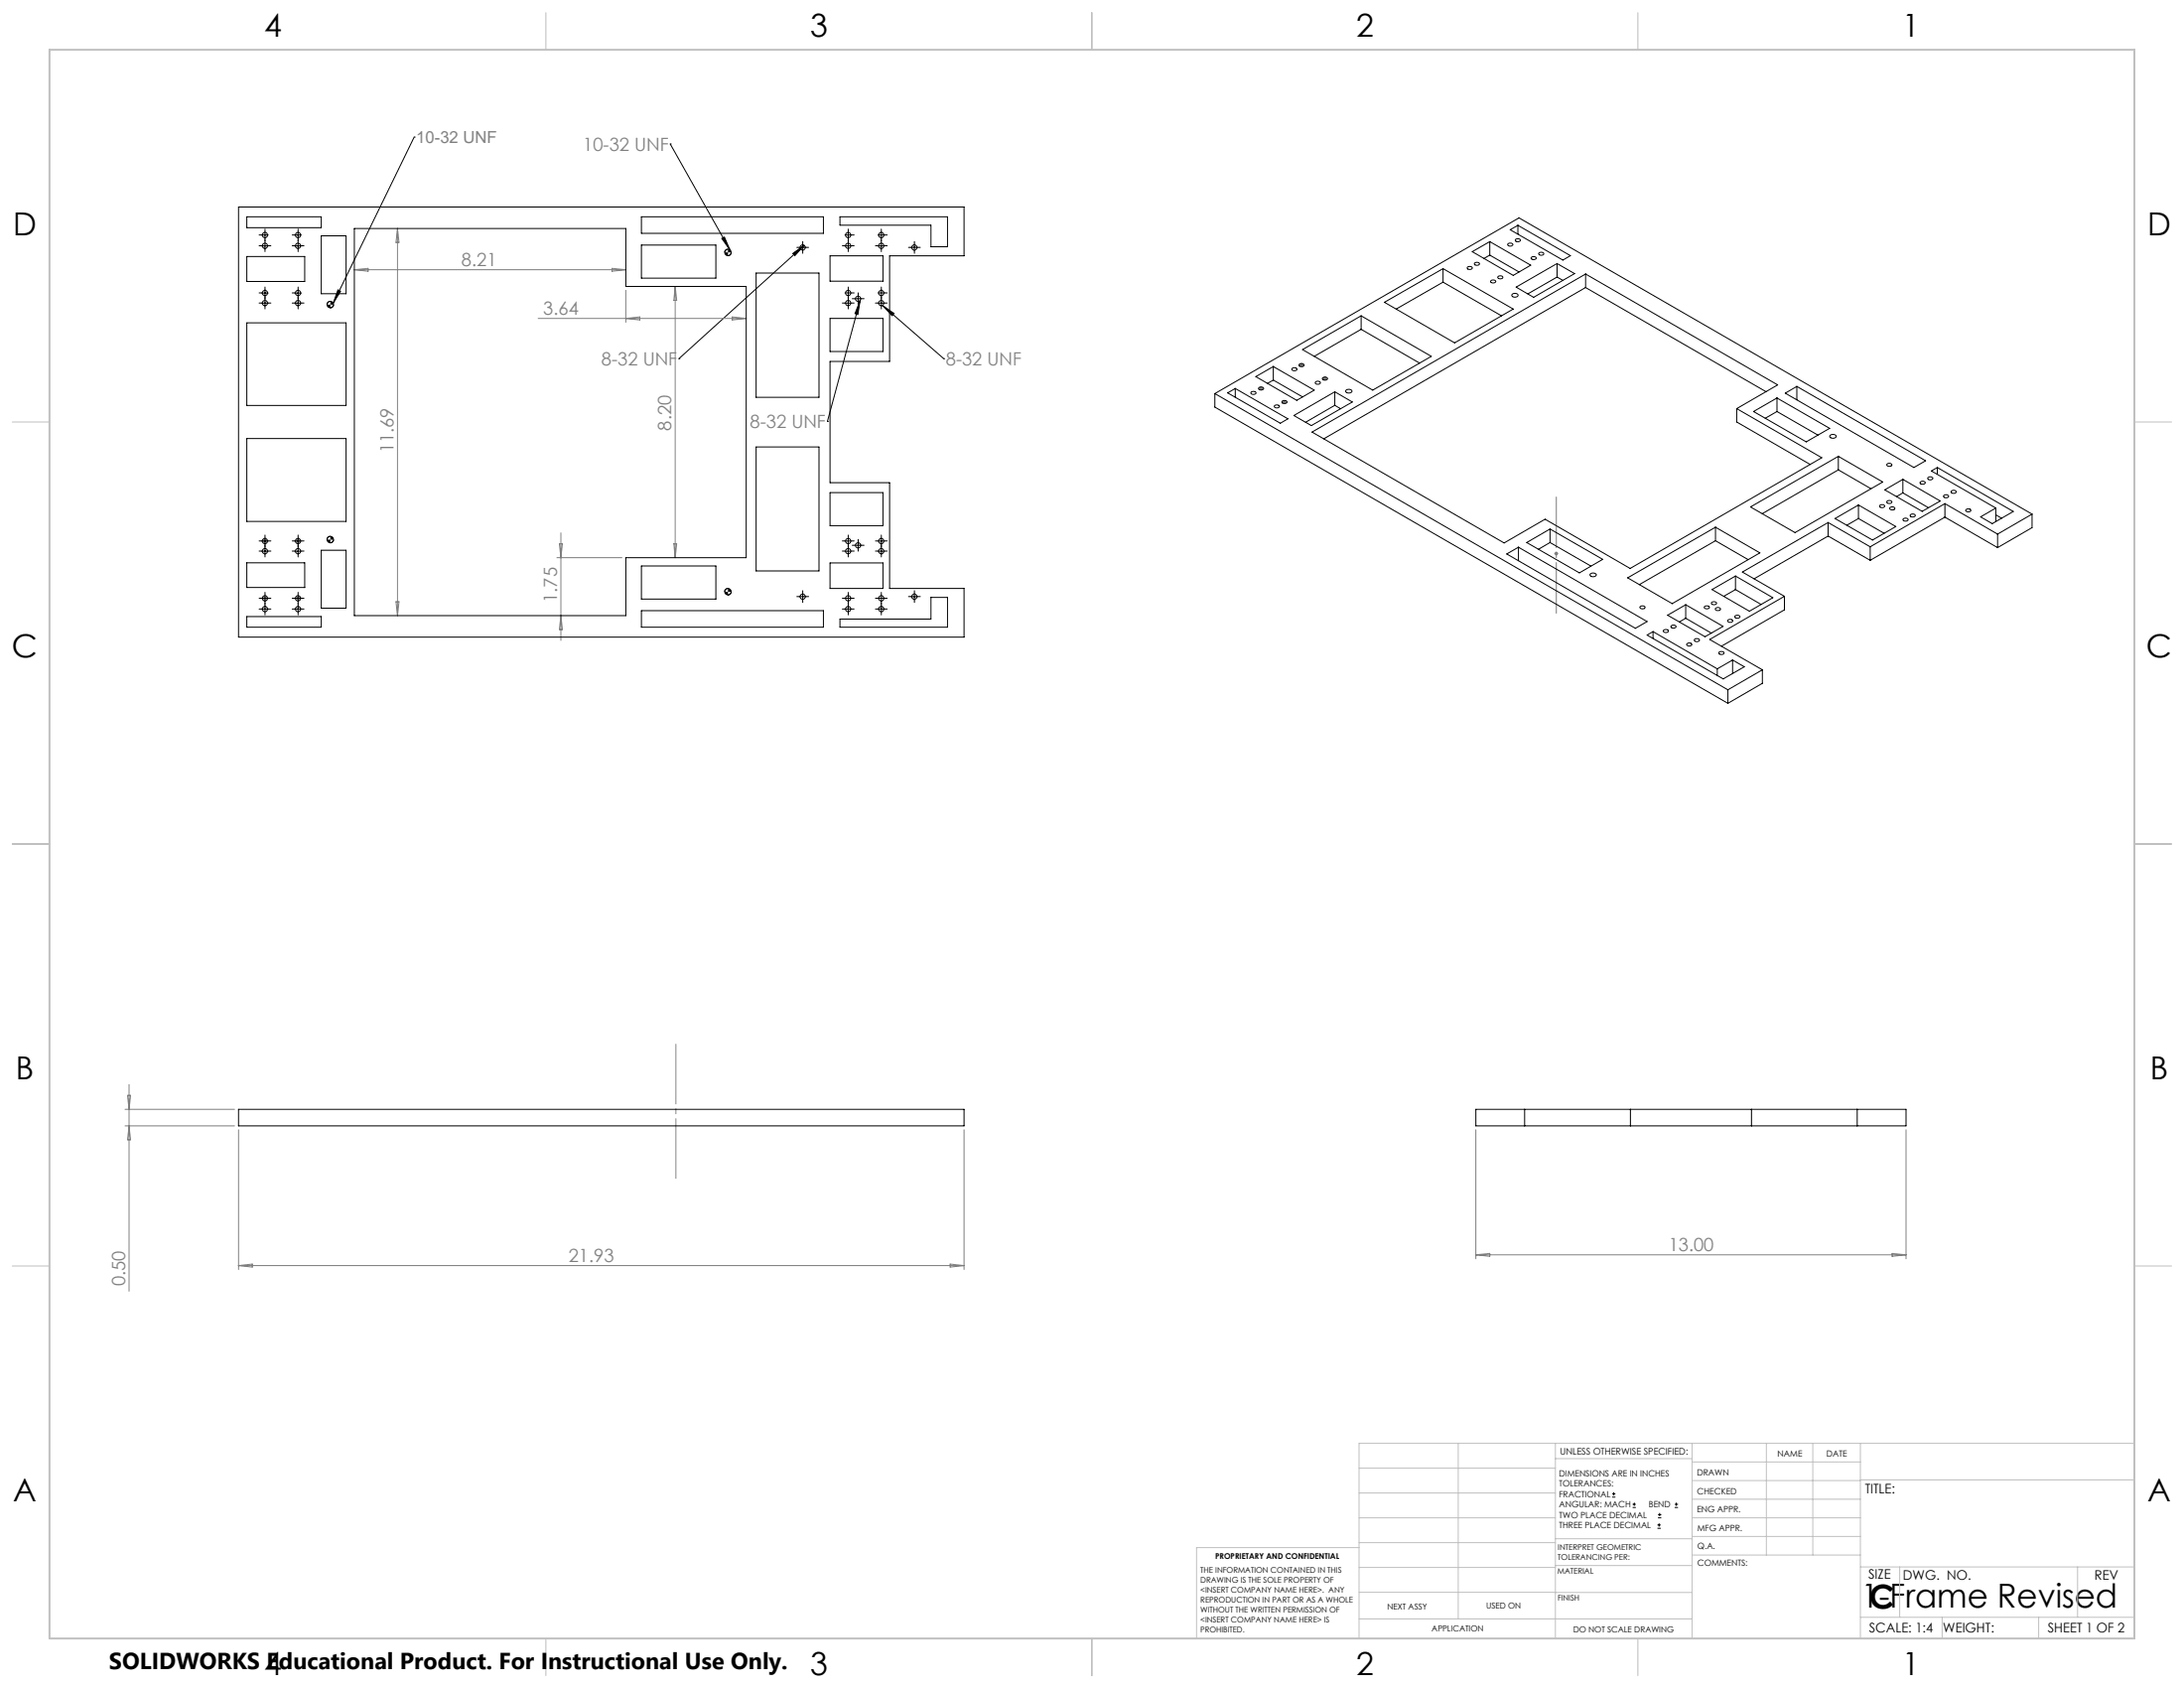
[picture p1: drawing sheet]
<svg xmlns="http://www.w3.org/2000/svg" width="559mm" height="432mm" viewBox="0 0 559 432" stroke-linecap="round" stroke-linejoin="round" font-family="sans-serif">
<g fill="none" stroke="#000" stroke-width=".25">
<path d="M106 35.1h.1M106 35.1l-20.7 42.4M171.5 36.8h.1M171.5 36.8l15.3 27.1M61 53h185.7v12.4h-19.1v27.1h-15.2v31h15.2v27h19.1v12.5h-185.7zM63.1 55.5h19.1v2.7h-19.1zM67.8 59.3v1.7M76.3 59.3v1.7M90.7 58.5h69.4v14.8h30.8v69.4h-30.8v14.8h-69.4zM164.1 55.5h46.6v4.2h-46.6zM214.9 55.5h27.5v7.6h-4.2v-5.5h-23.3zM386.4 58.8l2-1.2 13.4 7.8-1.9 1.1z"/>
<path d="M388.4 57.6v2.3M63.1 65.6h14.9v6.4h-14.9zM67 62.9h1.6M67 77.5h1.6M67 60.1h1.6M67 75h1.6M67.8 62.1v1.6M67.8 74.1v1.7M67.8 76.7v1.7M75.4 62.9h1.7M75.4 77.5h1.7M75.4 60.1h1.7"/>
<path d="M75.4 75h1.7M76.3 62.1v1.6M76.3 74.1v1.7M76.3 76.7v1.7M82.2 60.3h6.3v14.8h-6.3zM84.5 77.1l-.5 .1-.3 .7M85.3 77.9l-.1 .5-.7 .3M86.5 74.2l.6 .3-1.8 3zM164.1 62.7h19.1v8.5h-19.1zM184.7 61l.6-.4 1.5 3.3zM186.3 63.7l-.5 .2-.4 .7M187.1 64.6l-.2 .5-.6 .3"/>
<path d="M193.5 69.8h16.1v31.8h-16.1zM202.8 64.8l2.9-2-2.3 2.6zM204.5 63.3h1.7M205.4 62.5v1.6M205.7 62.8l-32 29M212.4 65.4h13.5v6.5h-13.5zM216.2 62.9h1.6M216.2 77.5h1.6M217 62.1v1.6M217 76.7v1.7M218.7 76.4h1.7M219.6 75.6v1.7"/>
<path d="M220.1 76.9l-8.4 30.9M220.1 76.9l-.6 3.5-.7-.2zM224.6 62.9h1.7M224.6 77.5h1.7M225.5 62.1v1.6M225.5 76.7v1.7M225.8 78.1l2.9 2.1-.5 .6zM225.8 78.1l15.7 13.7M233.1 63.3h1.7M234 62.5v1.6M354.2 77.3l15-8.6 18 10.4-15 8.6zM369.2 72.2l-12 6.9"/>
<path d="M369.2 68.7v3.5M369.2 72.2l15 8.6M375.6 68.3l.5-.1 .6 .2a.62 .62 0 0 1-.7 .5 .62 .62 0 0 1-.6-.5zM376.7 64.4l4.5-2.6 10.5 6-4.5 2.6zM377.3 67.3a.68 .68 0 0 1 .7-.2 .68 .68 0 0 1 .5 .5 .68 .68 0 0 1-.7 .3 .68 .68 0 0 1-.5-.6zM381.2 61.8v3.5M381.2 65.3l7.5 4.3M381.2 65.3l-1.5 .8M381.6 71.7l.7-.1 .4 .3a.62 .62 0 0 1-.7 .5 .62 .62 0 0 1-.6-.5zM383.3 70.8a.68 .68 0 0 1 .7-.3 .68 .68 0 0 1 .5 .6 .68 .68 0 0 1-.7 .3 .68 .68 0 0 1-.5-.6zM385.8 62.4a.68 .68 0 0 1 .7-.3 .68 .68 0 0 1 .5 .6 .68 .68 0 0 1-.7 .3 .68 .68 0 0 1-.5-.6zM386.9 75.4a.83 .83 0 0 1 .8-.4 .83 .83 0 0 1 .7 .7 .82 .82 0 0 1-.9 .4 .82 .82 0 0 1-.6-.7z"/>
<path d="M387.9 61.2l.5-.1 .6 .2a.62 .62 0 0 1-.6 .5 .62 .62 0 0 1-.7-.5zM387.9 73.4l10.5-6 4.5 2.6-10.5 6.1zM391.8 65.9a.69 .69 0 0 1 .7-.3 .69 .69 0 0 1 .5 .6 .68 .68 0 0 1-.7 .3 .68 .68 0 0 1-.5-.6zM393.7 64.8a.68 .68 0 0 1 .7-.3 .68 .68 0 0 1 .6 .6 .68 .68 0 0 1-.7 .2 .68 .68 0 0 1-.6-.5zM398.4 67.4v3.5M398.4 70.9l-7.5 4.3M398.4 70.9l1.5 .8M405.7 73.6l46.1 26.6M405.7 70.1l-70 40.4 49.1 28.4 10.5-6.1 21.8 12.6 49-28.3-21.7-12.6M405.7 70.1l49.1 28.4-10.4 6M405.7 70.1v3.5M405.7 73.6l-67 38.7"/>
<path d="M63.1 82.6h25.4v21.1h-25.4zM173.7 91.8h.1M212.4 81.5h13.5v8.4h-13.5zM241.5 91.8h.1M316.1 99.4v2.2M321.3 96.3l4.5-2.5 10.5 6-4.5 2.6zM322.1 99.2a.69 .69 0 0 1 .7-.2 .69 .69 0 0 1 .5 .5 .68 .68 0 0 1-.7 .3 .68 .68 0 0 1-.5-.6zM325.8 93.8v3.4M325.8 97.2l7.5 4.3M325.8 97.2l-1.5 .9M330.6 94.3a.71 .71 0 0 1 .7-.3 .71 .71 0 0 1 .5 .6 .71 .71 0 0 1-.7 .3 .71 .71 0 0 1-.5-.6zM332.4 93.2a.68 .68 0 0 1 .7-.2 .68 .68 0 0 1 .5 .6 .69 .69 0 0 1-.7 .2 .69 .69 0 0 1-.5-.6z"/>
<path d="M333.3 89.4l15-8.6 17.9 10.4-15 8.6zM336.5 97.8a.68 .68 0 0 1 .8-.3 .68 .68 0 0 1 .5 .6 .68 .68 0 0 1-.7 .2 .68 .68 0 0 1-.6-.5zM338.4 96.7a.68 .68 0 0 1 .7-.3 .68 .68 0 0 1 .5 .6 .68 .68 0 0 1-.7 .3 .68 .68 0 0 1-.5-.6zM344.3 99.9a.84 .84 0 0 1 .9-.4 .84 .84 0 0 1 .7 .8 .84 .84 0 0 1-.9 .3 .84 .84 0 0 1-.7-.7zM348.3 80.8v3.4M348.3 84.2l14.9 8.7M348.3 84.2l-12 7M459.7 98.8v3.5M63.1 112.2h25.4v21.2h-25.4zM193.5 114.3h16.1v31.7h-16.1zM211.7 107.8h.1M310.8 100.7l77.9-45 131.2 75.8"/>
<path d="M310.8 100.7l131.3 75.8M310.8 100.7v3.4l131.3 75.8M314.1 100.5l2-1.1 13.4 7.7-1.9 1.2zM320.2 100.2l.5-.1 .6 .3a.65 .65 0 0 1-.6 .5 .65 .65 0 0 1-.6-.5zM326.2 103.7l.5-.1 .6 .2a.62 .62 0 0 1-.6 .6 .62 .62 0 0 1-.6-.6zM328.2 102.6l.4-.2 .7 .3a.65 .65 0 0 1-.7 .5 .65 .65 0 0 1-.6-.5zM331 106.3l10.5-6.1 4.5 2.6-10.5 6.1zM341.5 100.2v3.5M341.5 103.7l-7.5 4.3M341.5 103.7l1.5 .9M444.4 104.5v3.4l18.8 10.9M448.7 105.3l6-3.5 13.4 7.8-6 3.4z"/>
<path d="M454.7 101.8v3.5M454.7 105.3l10.4 6M454.7 105.3l-3 1.7M456.8 100.6l2.9-1.8 33 19.1-3 1.7zM468.2 111.4a.85 .85 0 0 1 .9-.3 .85 .85 0 0 1 .7 .7 .85 .85 0 0 1-.9 .3 .85 .85 0 0 1-.7-.7zM470.4 116.7v3.5M482.8 118.7a.68 .68 0 0 1 .7-.2 .68 .68 0 0 1 .5 .6 .68 .68 0 0 1-.7 .2 .68 .68 0 0 1-.5-.6zM495.7 119.6l19.4 11.2-5.4 3.1-2.9-1.7 3.8-2.2M495.7 119.6l-1.5 .9 16.4 9.5M495.7 119.6v1.7M67 138.4h1.6M67.8 137.6v1.6"/>
<path d="M75.4 138.4h1.7M76.3 137.6v1.6M84.5 137.2l-.5 .1-.3 .7M85.3 138l-.2 .6-.6 .3M212.4 126h13.5v8.5h-13.5zM216.2 138.4h1.6M217 137.6v1.6M218.7 139.5h1.7M219.6 138.7v1.6M224.6 138.4h1.7M225.5 137.6v1.6M388.5 140v3.4"/>
<path d="M390.6 138.8l6-3.5 13.5 7.8-6 3.4zM396.6 135.3v3.5M396.6 138.8l10.5 6M396.6 138.8l-3 1.7M438.9 134.9v3.4M438.9 138.3l-19.4 11.2M438.9 138.3l8.4 4.9M447.9 129.7l22.5-13 11.3 6.6-22.4 12.9zM467.7 133.7l10.8 6.2M467.7 133.7l-21.9 12.6 10.8 6.2M467.7 137.1l-18.9 11M467.7 133.7v3.4"/>
<path d="M467.7 137.1l10.8 6.2M469.5 132.6l6-3.4 9.6 5.5-6 3.4zM470.4 120.2l-19.5 11.2M470.4 120.2l8.3 4.8M475.5 129.2v3.4M475.5 132.6l6.6 3.8M475.5 132.6l-3 1.8M478.5 139.9v3.4M481.1 129.2l.5-.1 .6 .2a.62 .62 0 0 1-.6 .6 .62 .62 0 0 1-.7-.6zM482.2 125.3l4.7-2.7 9.5 5.6-4.6 2.6zM482.8 128.3a.68 .68 0 0 1 .7-.3 .68 .68 0 0 1 .5 .6 .68 .68 0 0 1-.7 .2 .68 .68 0 0 1-.5-.5zM483.5 129.9a.71 .71 0 0 1 .8-.3 .71 .71 0 0 1 .5 .6 .71 .71 0 0 1-.8 .3 .71 .71 0 0 1-.5-.6z"/>
<path d="M486.9 122.6v3.5M486.9 126.1l6.5 3.8M486.9 126.1l-1.7 .9M486.9 132.8a.68 .68 0 0 1 .8-.3 .68 .68 0 0 1 .5 .6 .68 .68 0 0 1-.7 .2 .68 .68 0 0 1-.6-.5zM488.8 131.7a.68 .68 0 0 1 .7-.2 .68 .68 0 0 1 .5 .5 .68 .68 0 0 1-.7 .3 .68 .68 0 0 1-.5-.6zM491.3 123.3a.68 .68 0 0 1 .7-.2 .68 .68 0 0 1 .5 .5 .68 .68 0 0 1-.7 .3 .68 .68 0 0 1-.5-.6zM493.3 122.2a.68 .68 0 0 1 .7-.3 .68 .68 0 0 1 .5 .6 .68 .68 0 0 1-.7 .3 .68 .68 0 0 1-.5-.6zM497.3 126.8a.68 .68 0 0 1 .7-.3 .68 .68 0 0 1 .5 .6 .68 .68 0 0 1-.7 .3 .68 .68 0 0 1-.5-.6zM497.6 128.8l13.5 7.8M497.6 128.8l-19.1 11.1M497.6 128.8v3.5M497.6 132.3l-19.1 11"/>
<path d="M497.6 132.3l13.5 7.8M499.3 125.7a.68 .68 0 0 1 .7-.3 .68 .68 0 0 1 .5 .6 .68 .68 0 0 1-.7 .2 .68 .68 0 0 1-.5-.5zM503 130.4a.68 .68 0 0 1 .7-.3 .68 .68 0 0 1 .5 .6 .68 .68 0 0 1-.7 .3 .68 .68 0 0 1-.5-.6zM510.6 130v3.4M510.6 131.7l1.5 .9M511.1 136.6v3.5M519.9 131.5l-8.8 5.1M519.9 131.5v3.5l-8.8 5.1M63.1 144h14.9v6.3h-14.9zM63.1 157.7h19.1v2.7h-19.1zM67 153h1.6M67 155.8h1.6"/>
<path d="M67 141h1.6M67.8 140.2v1.6M67.8 152.2v1.7M67.8 155v1.6M75.4 153h1.7M75.4 155.8h1.7M75.4 141h1.7M76.3 140.2v1.6M76.3 152.2v1.7M76.3 155v1.6M82.2 140.8h6.3v14.8h-6.3zM164.1 156.2h46.6v4.2h-46.6z"/>
<path d="M164.1 144.8h19.1v8.4h-19.1zM186.3 150.5l-.7 .4-.2 .5M187.1 151.4l-.2 .4-.6 .4M204.5 152.6h1.7M205.4 151.8v1.7M212.4 144h13.5v6.5h-13.5zM214.9 158.4h23.3v-5.6h4.2v7.6h-27.5zM216.2 153h1.6M216.2 155.8h1.6M216.2 141h1.6M217 140.2v1.6M217 152.2v1.7"/>
<path d="M217 155v1.6M224.6 153h1.7M224.6 155.8h1.7M224.6 141h1.7M225.5 140.2v1.6M225.5 152.2v1.7M225.5 155v1.6M233.1 152.6h1.7M234 151.8v1.7M385.5 141.7l3-1.7 32.9 19-3 1.7zM406.9 146.9a.84 .84 0 0 1 .8-.4 .84 .84 0 0 1 .7 .7 .82 .82 0 0 1-.9 .4 .82 .82 0 0 1-.6-.7zM416.5 147.8l22.4-12.9 11.4 6.5-22.5 13z"/>
<path d="M419.6 155.2a.68 .68 0 0 1 .7-.3 .68 .68 0 0 1 .6 .6 .68 .68 0 0 1-.7 .3 .68 .68 0 0 1-.6-.6zM426.7 157.4l4.6-2.7 9.6 5.5-4.7 2.7zM431.3 154.7v3.5M431.3 158.2l6.6 3.8M431.3 158.2l-1.6 .9M436.1 155.2a.72 .72 0 0 1 .7-.2 .72 .72 0 0 1 .5 .5 .72 .72 0 0 1-.7 .3 .72 .72 0 0 1-.5-.6zM437.9 154.2a.72 .72 0 0 1 .7-.3 .72 .72 0 0 1 .6 .5 .72 .72 0 0 1-.8 .3 .72 .72 0 0 1-.5-.5zM438 150.8l6-3.4 9.6 5.5-6 3.5zM438.9 155.6a.68 .68 0 0 1 .8-.2 .68 .68 0 0 1 .5 .6 .68 .68 0 0 1-.8 .2 .68 .68 0 0 1-.5-.6zM442.1 158.7a.68 .68 0 0 1 .7-.3 .68 .68 0 0 1 .5 .6 .68 .68 0 0 1-.7 .2 .68 .68 0 0 1-.5-.5zM443.9 157.6a.68 .68 0 0 1 .7-.3 .68 .68 0 0 1 .5 .6 .68 .68 0 0 1-.7 .3 .68 .68 0 0 1-.5-.6zM444 147.4v3.4"/>
<path d="M444 150.8l6.6 3.8M444 150.8l-3 1.7M456.6 152.5l-19.2 11.1 13.5 7.7M456.6 152.5v3.5l-16.2 9.3M422.9 161.6l16.5 9.5M422.9 161.6l-1.5 .9 19.5 11.2 5.4-3.1-3-1.8M422.9 161.6v1.7M425.6 161.3a.71 .71 0 0 1 .7-.3 .71 .71 0 0 1 .6 .6 .71 .71 0 0 1-.8 .2 .71 .71 0 0 1-.5-.5zM427.6 160.1a.68 .68 0 0 1 .7-.2 .68 .68 0 0 1 .5 .5 .68 .68 0 0 1-.7 .3 .68 .68 0 0 1-.5-.6zM431.6 164.7a.68 .68 0 0 1 .7-.3 .68 .68 0 0 1 .5 .6 .68 .68 0 0 1-.7 .3 .68 .68 0 0 1-.5-.6zM433.5 163.6a.71 .71 0 0 1 .8-.3 .71 .71 0 0 1 .5 .6 .71 .71 0 0 1-.7 .3 .71 .71 0 0 1-.6-.6zM439.4 171.1v1.7"/>
<path d="M439.8 166.9l.6-.2 .7 .2a.64 .64 0 0 1-.7 .5 .64 .64 0 0 1-.6-.5zM442.1 176.5v3.4M443.3 168.8l-3.9 2.3M443.3 168.8v3.5M450.9 171.3l-8.8 5.2M450.9 171.3v3.5l-8.8 5.1M61 283.8h185.7v4.2h-185.7zM377.6 283.8h110.1v4.2h-110.1zM390.1 283.8v4.2M417.2 283.8v4.2M448.1 283.8v4.2M475.2 283.8v4.2"/>
<path d="M412.5 383h.8M412.5 382.1h.8M412.9 381.7v.9M417.7 385.6h.8M417.7 384.8h.8M418.1 384.4v.8M424.1 390.9h.8M424.1 390.1h.8M424.2 388.3h.9M424.2 387.5h.9M424.5 389.7v.8M424.6 387v.9"/>
<path d="M428.5 385.6h.8M428.5 384.8h.8M428.9 384.4v.8"/>
<circle cx="67.8" cy="77.5" r=".67"/>
<circle cx="67.8" cy="60.1" r=".68"/>
<circle cx="67.8" cy="62.9" r=".68"/>
<circle cx="67.8" cy="75" r=".68"/>
<circle cx="76.2" cy="77.5" r=".67"/>
<circle cx="76.2" cy="60.1" r=".68"/>
<circle cx="76.2" cy="75" r=".68"/>
<circle cx="76.2" cy="62.9" r=".68"/>
<circle cx="84.5" cy="77.9" r=".83"/>
<circle cx="186.3" cy="64.6" r=".83"/>
<circle cx="205.4" cy="63.3" r=".68"/>
<circle cx="217" cy="77.5" r=".67"/>
<circle cx="217" cy="60.1" r=".68"/>
<circle cx="217" cy="62.9" r=".68"/>
<circle cx="217" cy="75" r=".68"/>
<circle cx="219.6" cy="76.4" r=".68"/>
<circle cx="225.5" cy="77.5" r=".67"/>
<circle cx="225.5" cy="60.1" r=".68"/>
<circle cx="225.5" cy="75" r=".68"/>
<circle cx="225.5" cy="62.9" r=".68"/>
<circle cx="233.9" cy="63.3" r=".68"/>
<circle cx="67.8" cy="138.4" r=".67"/>
<circle cx="76.3" cy="138.4" r=".67"/>
<circle cx="84.5" cy="138" r=".83"/>
<circle cx="217" cy="138.4" r=".67"/>
<circle cx="219.6" cy="139.5" r=".68"/>
<circle cx="225.5" cy="138.4" r=".67"/>
<circle cx="67.8" cy="153.1" r=".68"/>
<circle cx="67.8" cy="141" r=".68"/>
<circle cx="67.8" cy="155.8" r=".68"/>
<circle cx="76.2" cy="153.1" r=".68"/>
<circle cx="76.2" cy="141" r=".68"/>
<circle cx="76.2" cy="155.8" r=".68"/>
<circle cx="186.3" cy="151.4" r=".83"/>
<circle cx="205.4" cy="152.6" r=".68"/>
<circle cx="217" cy="153.1" r=".68"/>
<circle cx="217" cy="141" r=".68"/>
<circle cx="217" cy="155.8" r=".68"/>
<circle cx="225.5" cy="153.1" r=".68"/>
<circle cx="225.5" cy="141" r=".68"/>
<circle cx="225.5" cy="155.8" r=".68"/>
<circle cx="233.9" cy="152.6" r=".68"/>
</g>
<g fill="none" stroke="#808080" stroke-width=".25">
<path d="M101.7 58.5v99M101.7 58.5l.4 3.5h-.8zM90.7 69h69.4M90.7 69l3.5-.3v.7zM156.6 68.7l3.5 .3-3.5 .4zM160.1 74.3v8.1M172.8 73.3v69.4M172.8 73.3l.3 3.5h-.7zM137.7 81.5h53.2M160.1 81.5l3.6-.4v.7zM187.4 81.1l3.5 .4-3.5 .3zM322.2 99.4h.9"/>
<path d="M322.3 99l.7 .7M322.7 98.9v1M323 99l-.7 .7M332.5 93.4h1M332.7 93l.7 .7M333 92.9v1M333.4 93l-.7 .7M338.5 96.8h1M338.6 96.5l.8 .7M339 96.3v1.1M339.4 96.5l-.8 .7M328.2 102.8h.9"/>
<path d="M328.3 102.5l.7 .7M328.6 102.3v1M329 102.5l-.7 .7M67.3 138.4h1M67.5 138l.7 .7M67.8 137.9v1M68.2 138l-.7 .7M75.7 138.4h1.1M75.9 138l.7 .7M76.3 137.9v1M76.6 138l-.7 .7M143.1 139.1h.8l-.4 3.6z"/>
<path d="M143.5 136.3v27.5M172.4 139.1h.7l-.3 3.6zM67.3 153h1M67.5 152.7l.7 .7M67.8 152.5v1.1M68.2 152.7l-.7 .7M75.7 153h1.1M75.9 152.7l.7 .7M76.3 152.5v1.1M76.6 152.7l-.7 .7M101.3 153.9h.8l-.4 3.6zM142.5 142.7h16.6"/>
<path d="M143.5 157.5l.4 3.5h-.8zM397.7 141.6h1M397.8 141.3l.7 .7M398.2 141.1v1M398.5 141.3l-.7 .7M33 277.4v52.9M32 288h28M32 283.8h28M32.6 280.2h.8l-.4 3.6zM33 288l.4 3.6h-.8zM61 289v35.8M246.7 289v35.8"/>
<path d="M377.6 289v33M487.7 289v33M61 323.7h185.7M61 323.7l3.6-.3v.7zM243.1 323.4l3.6 .3-3.6 .4zM377.6 321h110.1M377.6 321l3.6-.4v.8zM484.1 320.6l3.6 .4-3.6 .4z"/>
</g>
<g fill="none" stroke="#c0c0c0" stroke-width=".25">
<path d="M139.7 3.2v9.5M279.4 3.2v9.5M419.1 3.2v9.5M3.1 107.9h9.6M546.1 107.9h9.5M3.1 215.9h9.6M546.1 215.9h9.5M3.1 323.8h9.6M546.1 323.8h9.5M347.7 375.6h50.3M373.1 369.2v44.9M398 369.2v49.9"/>
<path d="M398 373.1h34.9M432.9 369.2v49.9M432.9 378.7h43.1M432.9 374h43.1M451.9 369.2v28.6M463.8 369.2v28.6M476 369.2v49.9M476 378.6h70.1M546.1 369.2h-198.4v49.9M347.7 394.6h50.3M347.7 388.3h50.3M347.7 381.9h50.3"/>
<path d="M347.7 395.9h-41.6v23.2M398 393.6h35M432.9 383.5h43.1M432.9 388.3h43.1M432.9 393h43.1M433 397.8h43M139.7 419.1v9.6M279.4 419.1v9.6M347.7 414.1h85.2M347.7 401h50.3M347.7 407.3h50.3M398 407.4h34.9"/>
<path d="M398 400.5h35M419.1 419.1v9.6M476 413.7h70.1M476 400.8h70.1M486.1 400.8v12.9M496.9 413.7v5.4M521.6 413.7v5.4M531.6 400.8v12.9"/>
</g>
<path d="M12.7 12.7h533.4v406.4h-533.4z" fill="none" stroke="#c0c0c0" stroke-width=".5"/>
<g fill="none" stroke="#000" stroke-width=".25" stroke-dasharray="15.2 1.3 1.3 1.3">
<path d="M67.8 59.3v-.7M76.3 59.3v-.7M217 59.3v-.7M225.5 59.3v-.7M67 62.9h-.7M67 77.5h-.7M67 60.1h-.7M67 74.9h-.7M67.8 62v-.6M67.8 63.7v.7M67.8 76.7v-.7M67.8 78.4v.6"/>
<path d="M67.8 60.9v.7M67.8 74.1v-.7M67.8 75.8v.6M68.6 62.9h.7M68.6 77.5h.7M75.4 62.9h-.6M75.4 77.5h-.6M75.4 60.1h-.6M75.4 74.9h-.6M76.3 62v-.6M76.3 63.7v.7M76.3 76.7v-.7"/>
<path d="M76.3 78.4v.6M76.3 60.9v.7M76.3 74.1v-.7M76.3 75.8v.6M77.1 62.9h.7M77.1 77.5h.7M204.6 63.3h-.7M205.4 62.5v-.7M205.4 64.1v.7M206.2 63.3h.7M216.2 62.9h-.7M216.2 77.5h-.7"/>
<path d="M217 62v-.6M217 63.7v.7M217 76.7v-.7M217 78.4v.6M217 60.1v-.8M217 60.1h-.8M217 60.1v.8M217 60.1h.9M217 60.9v.7M217 74.9v-.8M217 74.9h-.8M217 74.9v.9"/>
<path d="M217 74.9h.9M217 74.1v-.7M217 75.8v.6M217.9 62.9h.6M217.9 77.5h.6M217.9 60.1h.6M217.9 74.9h.6M218.7 76.4h-.6M219.6 75.6v-.7M219.6 77.2v.7M220.4 76.4h.7M224.7 62.9h-.7"/>
<path d="M224.7 77.5h-.7M225.5 62v-.6M225.5 63.7v.7M225.5 76.7v-.7M225.5 78.4v.6M225.5 60.1v-.8M225.5 60.1h-.8M225.5 60.1v.8M225.5 60.1h.8M225.5 60.9v.7M225.5 74.9v-.8M225.5 74.9h-.8"/>
<path d="M225.5 74.9v.9M225.5 74.9h.8M225.5 74.1v-.7M225.5 75.8v.6M226.3 62.9h.7M226.3 77.5h.7M226.3 60.1h.7M226.3 74.9h.7M233.1 63.3h-.6M234 62.5v-.7M234 64.1v.7M234.8 63.3h.7"/>
<path d="M67 138.4h-.7M67.8 137.5v-.6M67.8 139.2v.7M68.6 138.4h.7M75.4 138.4h-.6M76.3 137.5v-.6M76.3 139.2v.7M77.1 138.4h.7M216.2 138.4h-.7M217 137.5v-.6M217 139.2v.7M217.9 138.4h.6"/>
<path d="M218.7 139.5h-.6M219.6 138.7v-.7M220.4 139.5h.7M224.7 138.4h-.7M225.5 137.5v-.6M225.5 139.2v.7M226.3 138.4h.7M67 153h-.7M67 141h-.7M67 155.8h-.7M67.8 152.2v-.7M67.8 153.9v.6"/>
<path d="M67.8 140.1v-.6M67.8 141.8v.7M67.8 155v-.7M67.8 156.6v.7M68.6 153h.7M68.6 141h.7M68.6 155.8h.7M75.4 153h-.6M75.4 155.8h-.6M75.4 141h-.6M76.3 152.2v-.7M76.3 153.9v.6"/>
<path d="M76.3 155v-.7M76.3 156.6v.7M76.3 140.1v-.6M76.3 141.8v.7M77.1 153h.7M77.1 155.8h.7M77.1 141h.7M204.6 152.6h-.7M205.4 151.8v-.7M205.4 153.4v.7M206.2 152.6h.7M216.2 153h-.7"/>
<path d="M216.2 155.8h-.7M216.2 141h-.7M217 152.2v-.7M217 153.9v.6M217 155v-.7M217 156.6v.7M217 140.1v-.6M217 141.8v.7M217.9 153h.6M217.9 155.8h.6M217.9 141h.6M219.6 140.3v.7"/>
<path d="M224.7 153h-.7M224.7 155.8h-.7M224.7 141h-.7M225.5 152.2v-.7M225.5 153.9v.6M225.5 155v-.7M225.5 156.6v.7M225.5 140.1v-.6M225.5 141.8v.7M226.3 153h.7M226.3 155.8h.7M226.3 141h.7"/>
<path d="M233.1 152.6h-.6M234 151.8v-.7M234 153.4v.7M234.8 152.6h.7"/>
</g>
<path d="M398.2 127.1v29.8" fill="none" stroke="#808080" stroke-width=".25" stroke-dasharray="15.2 1.3 1.3 1.3" stroke-dashoffset="2.3"/>
<path d="M172.9 266.1v36.4" fill="none" stroke="#808080" stroke-width=".25" stroke-dasharray="15.2 1.3 1.3 1.3" stroke-dashoffset="-1.1"/>
<path d="M86.5 74.2l.6 .3-1.8 3zM184.7 61l.6-.4 1.5 3.3zM202.8 64.8l2.9-2-2.3 2.6zM220.1 76.9l-.6 3.5-.7-.2zM225.8 78.1l2.9 2.1-.5 .6zM185.4 151.4l.4 .6 .5 .2v-.8zM186.3 150.5v.9h.8l-.2-.5zM83.7 138l.3 .7 .5 .2v-.9zM84.5 137.2v.8h.8l-.1-.5zM83.7 77.9l.3 .7 .5 .1v-.8zM84.5 77.1v.8h.8l-.1-.5zM185.4 64.6l.2 .5 .7 .3v-.8zM186.3 63.7v.9h.8l-.4-.7z" fill="#000"/>
<g font-size="8.5">
<text x="476.2" y="411.3">1-Frame Revised</text>
<text x="478.3" y="411.4">C</text>
</g>
<g font-size="8.1">
<text x="67.6" y="9.3">4</text>
<text x="207.3" y="9.3">3</text>
<text x="347" y="9.3">2</text>
<text x="486.7" y="9.3">1</text>
<text x="3.3" y="60.1">D</text>
<text x="549.4" y="60.1">D</text>
<text x="3" y="168">C</text>
<text x="549.1" y="168">C</text>
<text x="4" y="276">B</text>
<text x="550.1" y="276">B</text>
<text x="3.3" y="383.9">A</text>
<text x="549.4" y="383.9">A</text>
<text x="67.6" y="428.4">4</text>
<text x="207.3" y="428.4">3</text>
<text x="347" y="428.4">2</text>
<text x="486.7" y="428.4">1</text>
</g>
<text font-size="5.9" x="27.9" y="427">SOLIDWORKS Educational Product. For Instructional Use Only.</text>
<g font-size="4.7" fill="#818181">
<text x="149.2" y="38.6">10-32 UNF</text>
<text x="153.9" y="93.4">8-32 UNF</text>
<text x="242" y="93.4">8-32 UNF</text>
<text x="191.9" y="109.4">8-32 UNF</text>
</g>
<g font-size="4.7" fill="#808080">
<text x="118.1" y="68">8.21</text>
<text x="139" y="80.4">3.64</text>
<text x="171.8" y="110.1" transform="rotate(-90 171.8 110.1)">8.20</text>
<text x="100.7" y="115.9" transform="rotate(-90 100.7 115.9)">11.69</text>
<text x="142.5" y="154.2" transform="rotate(-90 142.5 154.2)">1.75</text>
<text x="145.5" y="322.7">21.93</text>
<text x="426.9" y="320">13.00</text>
<text x="32" y="329" transform="rotate(-90 32 329)">0.50</text>
</g>
<text font-size="4.2" fill="#818181" x="106.5" y="36.6">10-32 UNF</text>
<g font-size="3.4">
<text x="477.2" y="381.9">TITLE:</text>
<text x="478.1" y="404">SIZE</text>
<text x="486.9" y="404">DWG. NO.</text>
<text x="535.9" y="404.1">REV</text>
<text x="478.2" y="417.6">SCALE: 1:4</text>
<text x="497.1" y="417.7">WEIGHT:</text>
<text x="523.9" y="417.6">SHEET 1 OF 2</text>
</g>
<text font-size="2.4" x="399.2" y="372.1">UNLESS OTHERWISE SPECIFIED:</text>
<g font-size="2.2">
<text x="398.9" y="377.7">DIMENSIONS ARE IN INCHES</text>
<text x="434.2" y="377.3">DRAWN</text>
<text x="454.8" y="372.5">NAME</text>
<text x="467.3" y="372.6">DATE</text>
<text x="398.9" y="380.3">TOLERANCES:</text>
<text x="398.9" y="383">FRACTIONAL</text>
<text x="434.3" y="382.2">CHECKED</text>
<text x="398.9" y="385.6">ANGULAR: MACH</text>
<text x="398.9" y="388.3">TWO PLACE DECIMAL</text>
<text x="421.9" y="385.6">BEND</text>
<text x="434.2" y="386.9">ENG APPR.</text>
<text x="398.9" y="390.9">THREE PLACE DECIMAL</text>
<text x="434.3" y="391.6">MFG APPR.</text>
<text x="434.3" y="396.3">Q.A.</text>
<text x="434.3" y="400.5">COMMENTS:</text>
</g>
<g font-size="2.1">
<text x="354.9" y="411.6">NEXT ASSY</text>
<text x="380.3" y="411.6">USED ON</text>
<text x="366.3" y="417.4">APPLICATION</text>
<text x="402.5" y="417.5">DO NOT SCALE DRAWING</text>
</g>
<g font-size="2">
<text x="310.9" y="398.8">PROPRIETARY AND CONFIDENTIAL</text>
<text x="398.6" y="396.5">INTERPRET GEOMETRIC</text>
<text x="398.6" y="399">TOLERANCING PER:</text>
<text x="307.2" y="402.4">THE INFORMATION CONTAINED IN THIS</text>
<text x="307.2" y="404.9">DRAWING IS THE SOLE PROPERTY OF</text>
<text x="307.2" y="407.5">&lt;INSERT COMPANY NAME HERE&gt;. ANY</text>
<text x="398.5" y="402.6">MATERIAL</text>
<text x="307.2" y="410">REPRODUCTION IN PART OR AS A WHOLE</text>
<text x="307.2" y="412.5">WITHOUT THE WRITTEN PERMISSION OF</text>
<text x="398.5" y="409.4">FINISH</text>
<text x="307.2" y="415">&lt;INSERT COMPANY NAME HERE&gt; IS</text>
<text x="307.2" y="417.6">PROHIBITED.</text>
</g>
</svg>
